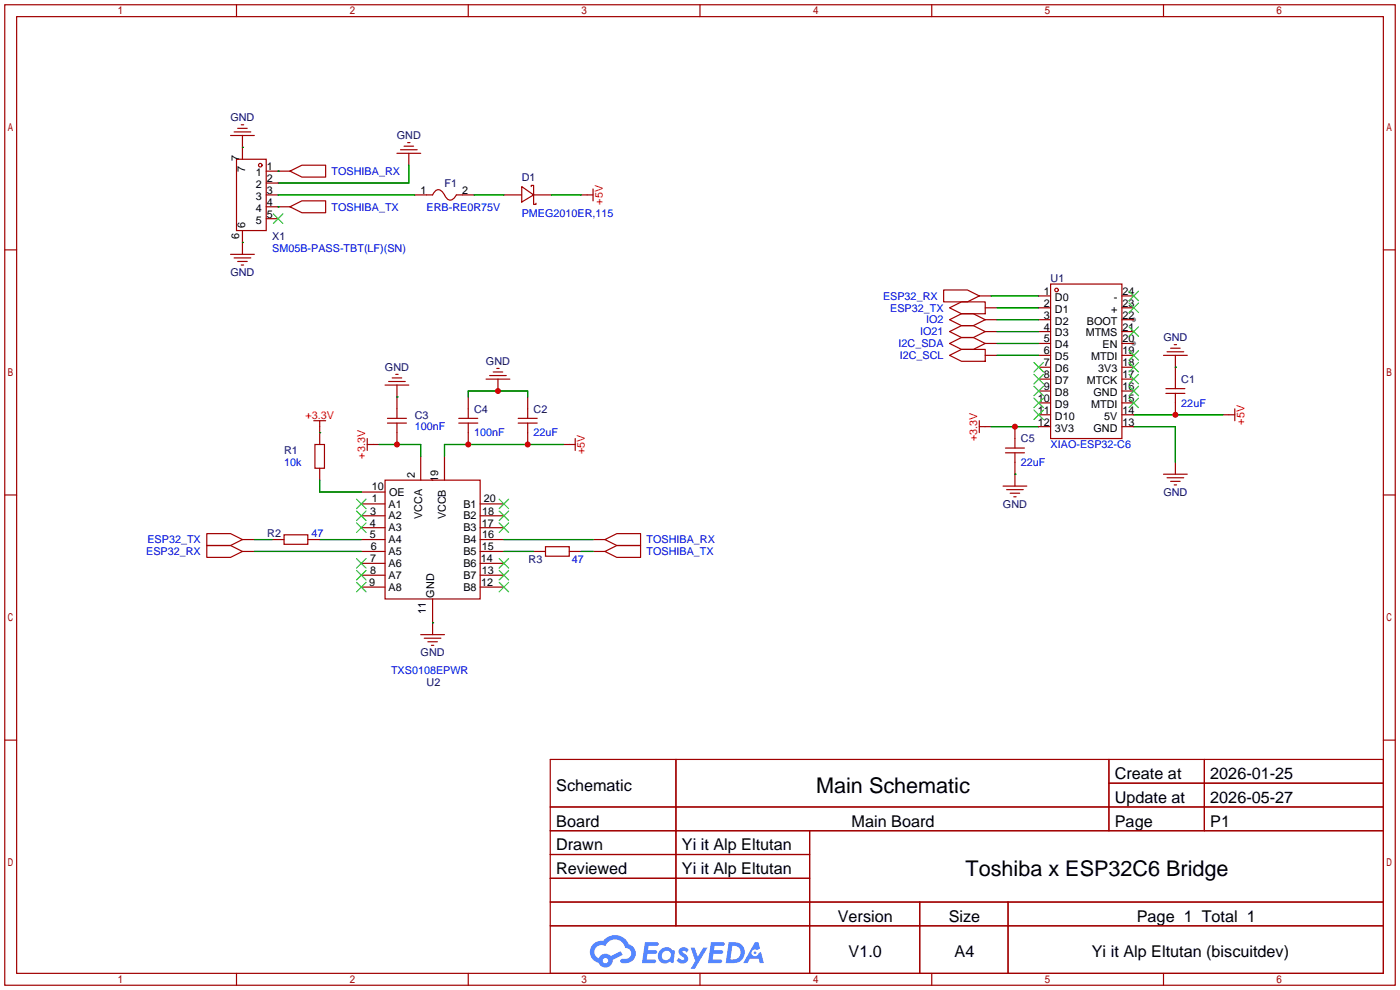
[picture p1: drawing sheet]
<svg xmlns="http://www.w3.org/2000/svg" width="299mm" height="212mm" viewBox="0 0 299 212" stroke-linecap="round" stroke-linejoin="round" font-family="sans-serif">
<g fill="#999">
<circle cx="242.3" cy="73.4" r=".51"/>
<circle cx="242.3" cy="68.3" r=".51"/>
</g>
<g fill="none" stroke="#a10000" stroke-width=".25">
<path d="M1 1h297.2v209.6h-297.2zM3.6 3.6h292.1v204.4h-292.1zM50.5 1v2.6M100.1 1v2.6M149.6 1v2.6M199.1 1v2.6M248.7 1v2.6M1 53.4h2.6M295.7 53.4h2.5M1 105.8h2.6M295.7 105.8h2.5M1 158.2h2.6"/>
<path d="M295.7 158.2h2.5M117.6 162.3h178.1v45.7h-178.1zM117.6 172.5h178.1M117.6 177.5h178.1M144.5 162.3v35.6M173 177.5v30.5M237 162.3v15.2M237 167.4h58.7M257.4 162.3v15.2M117.6 182.6h55.4M117.6 192.8h178.1M117.6 187.7h55.4"/>
<path d="M117.6 197.9h178.1M196.6 192.8v15.2M215.4 192.8v15.2M50.5 208v2.6M100.1 208v2.6M149.6 208v2.6M199.1 208v2.6M248.7 208v2.6"/>
</g>
<g fill="#5487ff">
<path d="M145.3 202.7a1.3 1.3 0 0 1 1.9 .3l-.4 .6a.54 .54 0 0 0-.9-.2l.1 .2a1.34 1.34 0 0 1 .9 1.8 1.47 1.47 0 0 1-2.3-.1l.5-.6 .8 .5a.31 .31 0 0 0 .4-.3 .31 .31 0 0 0-.3-.4 1.12 1.12 0 0 1-.7-1.8z"/>
<path d="M147.6 202.5h.9l.6 2 1.2-2h.9l-2.7 4.6h-.9l1-1.7z"/>
<path d="M137.8 201.4h1.7a1.31 1.31 0 0 1 1.2 .2 .4 .4 0 0 1-.3 .5l-1.8 .1-.1 .9h1.6a.4 .4 0 0 1 .4 .4 .4 .4 0 0 1-.5 .4h-1.6l-.2 1.2h1.4a.46 .46 0 0 1 .5 0 .46 .46 0 0 1 .1 .5l-.4 .2h-2.6z"/>
<path d="M151.9 201.4h1.7a1.32 1.32 0 0 1 1.2 .2 .39 .39 0 0 1-.3 .5l-1.8 .1-.1 .9h1.6a.4 .4 0 0 1 .4 .4 .4 .4 0 0 1-.4 .4h-1.7l-.2 1.2h1.4a.46 .46 0 0 1 .5 0 .46 .46 0 0 1 .1 .5l-.4 .2h-2.6z"/>
<path d="M161.3 201.4h.8l.3 1.3-.6 .4a.75 .75 0 0 0-1.1 .3 .75 .75 0 0 0 .5 1 .75 .75 0 0 0 .9-.7l.5-.2 .6 2.3h-.8l-.3-.9h-1.8l-.5 .9h-1z"/>
<path d="M155.7 201.4l-.6 4.4h1.5a2.27 2.27 0 0 0 2.6-2.2 2.27 2.27 0 0 0-2.7-2.2zM156.5 202.1a1.5 1.5 0 0 1 1.8 1.6 1.5 1.5 0 0 1-1.9 1.4h-.3z"/>
<path d="M141.2 203a1.6 1.6 0 0 0-.3 2.3 1.6 1.6 0 0 0 2.3 .2l.7 .3 .3-2.4-.1-.3-.5-.1a1.58 1.58 0 0 0-2.4 0zM141.8 203.5a.98 .98 0 0 1 1.6 .4 .98 .98 0 0 1-1.1 1.3 .94 .94 0 0 1-.9-.7 .94 .94 0 0 1 .4-1z"/>
<path d="M126.8 201.8a2.37 2.37 0 0 0 1.1 4 1.54 1.54 0 0 0 1.8 1 1.54 1.54 0 0 0 1.2-1.6l2.2-1.1-.5-.8-2 1a1.57 1.57 0 0 0-2.7 .5 1.5 1.5 0 0 1-.7-2.1 1.5 1.5 0 0 1 2.2-.5 2.23 2.23 0 0 1 2.3-1.4 2.23 2.23 0 0 1 2 1.8 1.16 1.16 0 0 1 1.2 1.1 1.16 1.16 0 0 1-1.1 1.2h-.7a.47 .47 0 0 0-.5 .4 .47 .47 0 0 0 .4 .5 2.17 2.17 0 0 0 2.5-.9 2.17 2.17 0 0 0-.3-2.7l-.8-.4a3.2 3.2 0 0 0-5.5-.7l-1.1 .1zM128.8 205.3a.6 .6 0 0 1 1.2 0 .6 .6 0 0 1-1.2 0z"/>
<circle cx="161.4" cy="203.6" r=".28"/>
</g>
<g fill="none" stroke="#a10000" stroke-width=".25">
<path d="M49.3 29h5.1M50 28.2h3.6M50.5 34h6.4v15.3h-6.4zM50.8 27.4h2M51.6 26.7h.5M51.8 29v5M56.9 36.6h5.1M56.9 39.1h2.5M62 36.6l2.5-1.3h5.1v2.5h-5.1zM84.8 32.8h5.1M85.6 32h3.6M86.4 31.2h2"/>
<path d="M87.1 30.5h.5M87.4 32.8v2.5M111.5 39.9l2.5 1.8-2.5 1.5zM113.5 39.9v-.3h.5v4.1h.6v-.3M49.3 54.4h5.1M50 55.1h3.6M50.8 55.9h2M51.6 56.6h.5M51.8 49.3v5.1M56.9 44.2h5.1M56.9 41.7h2.5M56.9 46.7h2.5"/>
<path d="M62 44.2l2.5-1.3h5.1v2.6h-5.1zM88.6 41.7h3.9l.4-.8a1.26 1.26 0 0 1 2.1 .8l.5 .7a1.26 1.26 0 0 0 2-.7h3.8M107.7 41.7h3.8M114 41.7h3.9M124.2 41.7h2.5M126.7 40.4v2.5M105.4 79.5h2M106.2 78.7h.5M201.7 62h5.1l2.5 1.2-2.5 1.3h-5.1zM202.9 65.8l2.6-1.3h5.1v2.6h-5.1zM202.9 68.3l2.6-1.2h2.5l2.6 1.2-2.6 1.3h-2.5zM202.9 70.9l2.6-1.3h2.5l2.6 1.3-2.6 1.2h-2.5z"/>
<path d="M202.9 73.4l2.6-1.3h2.5l2.6 1.3-2.6 1.3h-2.5zM202.9 75.9l2.6-1.2h5.1v2.5h-5.1zM209.3 63.2h2.5M210.6 65.8h2.5M210.6 68.3h2.5M210.6 70.9h2.5M210.6 73.4h2.5M210.6 75.9h2.5M222 65.8h2.5M222 63.2h2.5M222 68.3h2.5M222 70.9h2.5"/>
<path d="M222 73.4h2.5M222 75.9h2.5M222 78.5h2.5M224.5 60.7h15.3v33h-15.3zM239.8 65.8h2.5M239.8 63.2h2.5M239.8 68.3h2.5M239.8 70.9h2.5M239.8 73.4h2.5M239.8 75.9h2.5M239.8 78.5h2.5M248.7 75.9h5"/>
<path d="M249.4 75.2h3.6M250.2 74.4h2M251 73.7h.5M251.2 75.9v7.2M67.1 89.9h2.5M67.3 95h2v5.1h-2zM68.3 89.9v5.1M78.5 95h2.5M78.5 93.7v2.6M82.3 82.3h5.1M82.8 89.4h4.1M82.8 90.4h4.1"/>
<path d="M83.1 81.5h3.5M83.8 80.8h2.1M84.6 80h.5M84.8 82.3v7.1M84.8 90.4v4.6M89.9 97.5v5.1M95 97.5v5.1M98 89.4h4.1M98 90.4h4.1M100.1 84.8v4.6M100.1 90.4v4.6M103.9 81h5.1"/>
<path d="M104.6 80.3h3.6M106.4 81v2.6M110.7 89.4h4.1M110.7 90.4h4.1M112.8 84.8v4.6M112.8 90.4v4.6M120.4 95h2.5M122.9 93.7v2.6M209.3 91.2h2.5M209.3 89.9v2.6M214.9 96.8h4M214.9 95.8h4"/>
<path d="M216.9 91.2v4.6M216.9 96.8v7.1M222 88.6h2.5M222 91.2h2.5M222 81h2.5M222 83.6h2.5M222 86.1h2.5M239.8 88.6h2.5M239.8 91.2h2.5M239.8 81h2.5M239.8 83.6h2.5M239.8 86.1h2.5"/>
<path d="M249.2 83.1h4M249.2 84.1h4M251.2 84.1v4.5M251.2 98.8v2.5M261.4 88.6h2.5M263.9 87.4v2.5M44.2 114h5.1l2.5 1.3-2.5 1.3h-5.1zM44.2 116.6h5.1l2.5 1.3-2.5 1.2h-5.1zM51.8 115.3h2.6M51.8 117.9h2.6M58.2 115.3h2.5M60.7 114.3h5.1v2h-5.1z"/>
<path d="M65.8 115.3h2.5M68.3 100.1v2.5M77.2 107.7h5.1M77.2 110.2h5.1M77.2 112.8h5.1M77.2 115.3h5.1M77.2 117.9h5.1M77.2 105.2h5.1M82.3 102.6h20.3v25.4h-20.3zM102.6 107.7h5.1M102.6 110.2h5.1M102.6 112.8h5.1"/>
<path d="M102.6 115.3h5.1M102.6 117.9h5.1M114 117.9h2.6M116.6 116.8h5.1v2.1h-5.1zM121.7 117.9h2.5M126.7 115.3h2.6M126.7 117.9h2.6M129.3 115.3l2.5-1.3h5.1v2.6h-5.1zM129.3 117.9l2.5-1.3h5.1v2.5h-5.1zM214.4 103.9h5.1M215.1 104.6h3.6M215.9 105.4h2"/>
<path d="M216.7 106.2h.5M248.7 101.3h5M249.4 102.1h3.6M250.2 102.9h2M251 103.6h.5M77.2 120.4h5.1M77.2 122.9h5.1M77.2 125.5h5.1M89.9 135.6h5.1M90.7 136.4h3.5M91.4 137.2h2.1M92.2 137.9h.5"/>
<path d="M92.5 128v7.6M102.6 120.4h5.1M102.6 122.9h5.1M102.6 125.5h5.1"/>
<circle cx="55.6" cy="35.3" r=".38"/>
<circle cx="225.8" cy="62" r=".38"/>
</g>
<g fill="none" stroke="#008700" stroke-width=".25">
<path d="M51.8 31.5h.1M59.4 36.6h.1M87.4 35.3v3.8h-28M51.8 51.8h.1M59.4 44.2h.1M59.4 41.7h29.2M101.3 41.7h6.4M117.9 41.7h6.3M211.8 63.2h10.2M213.1 65.8h8.9M213.1 68.3h8.9M213.1 70.9h8.9"/>
<path d="M213.1 73.4h8.9M213.1 75.9h8.9M251.2 78.5h.1M68.3 92.5h.1M81 95h8.9v2.5M84.8 84.8h.1M100.1 84.8v-1.2h12.7v1.2M120.4 95h-25.4v2.5M211.8 91.2h10.2M242.3 88.6h19.1M242.3 91.2h8.9v7.6M54.4 115.3h3.8"/>
<path d="M54.4 117.9h22.8M68.3 102.6v2.6h8.9M68.3 115.3h8.9M107.7 115.3h19M107.7 117.9h6.3M124.2 117.9h2.5M216.9 101.3h.1M92.5 133.1h.1"/>
</g>
<g fill="none" stroke="#3c3" stroke-width=".25">
<path d="M58.4 45.7l2.1 2.1M60.5 45.7l-2.1 2.1M221 77.5l2 2M223 77.5l-2 2M241.3 77.5l2 2M241.3 74.9l2 2.1M241.3 69.8l2 2.1M241.3 64.8l2 2M241.3 62.2l2 2.1M243.3 62.2l-2 2.1M243.3 64.8l-2 2M243.3 77.5l-2 2"/>
<path d="M243.3 74.9l-2 2.1M243.3 69.8l-2 2.1M221 80l2 2M221 82.5l2 2.1M221 85.1l2 2M221 87.6l2 2.1M223 80l-2 2M223 82.5l-2 2.1M223 85.1l-2 2M223 87.6l-2 2.1M241.3 85.1l2 2M241.3 82.5l2 2.1"/>
<path d="M241.3 80l2 2M243.3 85.1l-2 2M243.3 82.5l-2 2.1M243.3 80l-2 2M76.2 106.7l2 2M76.2 109.2l2 2.1M76.2 111.8l2 2M76.2 119.4l2 2M78.2 106.7l-2 2M78.2 109.2l-2 2.1M78.2 111.8l-2 2M78.2 119.4l-2 2"/>
<path d="M106.7 119.4l2 2M106.7 111.8l2 2M106.7 109.2l2 2.1M106.7 106.7l2 2M108.7 119.4l-2 2M108.7 111.8l-2 2M108.7 109.2l-2 2.1M108.7 106.7l-2 2M76.2 121.9l2 2.1M76.2 124.5l2 2M78.2 121.9l-2 2.1M78.2 124.5l-2 2"/>
<path d="M106.7 124.5l2 2M106.7 121.9l2 2.1M108.7 124.5l-2 2M108.7 121.9l-2 2.1"/>
</g>
<g fill="#c00">
<circle cx="251.2" cy="88.6" r=".63"/>
<circle cx="216.9" cy="91.2" r=".63"/>
<circle cx="84.8" cy="95" r=".63"/>
<circle cx="100.1" cy="95" r=".63"/>
<circle cx="112.8" cy="95" r=".63"/>
<circle cx="106.4" cy="83.6" r=".63"/>
</g>
<g font-size="4.6">
<text x="174.4" y="169.4">Main Schematic</text>
<text x="206.4" y="187.2">Toshiba x ESP32C6 Bridge</text>
</g>
<g font-size="3.5">
<text x="238.3" y="166.5">Create at</text>
<text x="258.7" y="166.5">2026-01-25</text>
<text x="118.9" y="169.1">Schematic</text>
<text x="238.3" y="171.6">Update at</text>
<text x="258.7" y="171.6">2026-05-27</text>
<text x="118.9" y="176.7">Board</text>
<text x="182" y="176.7">Main Board</text>
<text x="238.3" y="176.7">Page</text>
<text x="258.7" y="176.7">P1</text>
<text x="118.9" y="181.8">Drawn</text>
<text x="145.7" y="181.8">Yi it Alp Eltutan</text>
<text x="118.9" y="186.8">Reviewed</text>
<text x="145.7" y="186.8">Yi it Alp Eltutan</text>
<text x="179.1" y="197">Version</text>
<text x="202.8" y="197">Size</text>
<text x="243" y="197">Page 1 Total 1</text>
<text x="181.4" y="204.6">V1.0</text>
<text x="204" y="204.6">A4</text>
<text x="233.3" y="204.6">Yi it Alp Eltutan (biscuitdev)</text>
</g>
<g font-size="2.3" fill="#000080">
<text x="49.3" y="26">GND</text>
<text x="84.8" y="29.8">GND</text>
<text x="95" y="39.9">F1</text>
<text x="111.5" y="38.7">D1</text>
<text x="58.2" y="51.4">X1</text>
<text x="49.3" y="59">GND</text>
<text x="224.5" y="60.2">U1</text>
<text x="248.6" y="72.9">GND</text>
<text x="82.3" y="79.3">GND</text>
<text x="103.9" y="78">GND</text>
<text x="252.5" y="81.8">C1</text>
<text x="88.6" y="89.5">C3</text>
<text x="101.3" y="88.2">C4</text>
<text x="114" y="88.2">C2</text>
<text x="218.2" y="94.5">C5</text>
<text x="60.7" y="97.1">R1</text>
<text x="248.6" y="106">GND</text>
<text x="214.4" y="108.5">GND</text>
<text x="57.1" y="114.7">R2</text>
<text x="113" y="120.4">R3</text>
<text x="89.9" y="140.3">GND</text>
<text x="91.2" y="146.6">U2</text>
</g>
<g font-size="2.3">
<text x="51.1" y="34.4" transform="rotate(-90 51.1 34.4)">7</text>
<text x="52.4" y="36.7" transform="rotate(-90 52.4 36.7)">7</text>
<text x="54.7" y="37.6">1</text>
<text x="54.7" y="40.2">2</text>
<text x="57" y="36.3">1</text>
<text x="57" y="38.9">2</text>
<text x="57" y="41.4">3</text>
<text x="89.9" y="41.4">1</text>
<text x="98.8" y="41.4">2</text>
<text x="54.7" y="42.7">3</text>
<text x="54.7" y="45.2">4</text>
<text x="54.7" y="47.8">5</text>
<text x="57" y="44">4</text>
<text x="57" y="46.5">5</text>
<text x="51.1" y="51.2" transform="rotate(-90 51.1 51.2)">6</text>
<text x="52.4" y="48.8" transform="rotate(-90 52.4 48.8)">6</text>
<text x="223.1" y="63">1</text>
<text x="223.1" y="65.6">2</text>
<text x="225.5" y="64.3">D0</text>
<text x="238.1" y="64.3">-</text>
<text x="239.9" y="65.6">23</text>
<text x="239.9" y="63">24</text>
<text x="223.1" y="68.1">3</text>
<text x="223.1" y="70.6">4</text>
<text x="225.5" y="66.8">D1</text>
<text x="225.5" y="69.4">D2</text>
<text x="225.5" y="71.9">D3</text>
<text x="232" y="71.9">MTMS</text>
<text x="232.3" y="69.4">BOOT</text>
<text x="237.5" y="66.8">+</text>
<text x="239.9" y="70.6">21</text>
<text x="239.9" y="68.1">22</text>
<text x="223.1" y="73.2">5</text>
<text x="223.1" y="75.7">6</text>
<text x="225.5" y="74.4">D4</text>
<text x="225.5" y="77">D5</text>
<text x="233.2" y="77">MTDI</text>
<text x="235.6" y="74.4">EN</text>
<text x="239.9" y="75.7">19</text>
<text x="239.9" y="73.2">20</text>
<text x="223.1" y="78.3">7</text>
<text x="223.1" y="80.8">8</text>
<text x="223.1" y="83.3">9</text>
<text x="225.5" y="79.5">D6</text>
<text x="225.5" y="82.1">D7</text>
<text x="232.3" y="82.1">MTCK</text>
<text x="234.7" y="79.5">3V3</text>
<text x="239.9" y="83.3">16</text>
<text x="239.9" y="80.8">17</text>
<text x="239.9" y="78.3">18</text>
<text x="221.8" y="85.9">10</text>
<text x="221.8" y="88.4">11</text>
<text x="225.5" y="84.6">D8</text>
<text x="225.5" y="87.1">D9</text>
<text x="225.5" y="89.7">D10</text>
<text x="233.2" y="87.1">MTDI</text>
<text x="233.7" y="84.6">GND</text>
<text x="236" y="89.7">5V</text>
<text x="239.9" y="88.4">14</text>
<text x="239.9" y="85.9">15</text>
<text x="221.8" y="91">12</text>
<text x="225.5" y="92.2">3V3</text>
<text x="233.7" y="92.2">GND</text>
<text x="239.9" y="91">13</text>
<text x="79.4" y="107.3">1</text>
<text x="79.5" y="104.8">10</text>
<text x="83.2" y="106">OE</text>
<text x="88.7" y="102.2" transform="rotate(-90 88.7 102.2)">2</text>
<text x="93.7" y="103" transform="rotate(-90 93.7 103)">19</text>
<text x="103.4" y="107.4">20</text>
<text x="79" y="112.6">4</text>
<text x="79.1" y="110">3</text>
<text x="83.1" y="108.5">A1</text>
<text x="83.1" y="111">A2</text>
<text x="83.1" y="113.6">A3</text>
<text x="90.2" y="110.9" transform="rotate(-90 90.2 110.9)">VCCA</text>
<text x="95.3" y="111" transform="rotate(-90 95.3 111)">VCCB</text>
<text x="99" y="113.6">B3</text>
<text x="99" y="111">B2</text>
<text x="99" y="108.5">B1</text>
<text x="103" y="112.5">17</text>
<text x="103.1" y="110">18</text>
<text x="79" y="115.1">5</text>
<text x="79.2" y="117.6">6</text>
<text x="83.1" y="116.1">A4</text>
<text x="83.1" y="118.6">A5</text>
<text x="99" y="118.6">B5</text>
<text x="99" y="116.1">B4</text>
<text x="103" y="117.6">15</text>
<text x="103.1" y="115.1">16</text>
<text x="78.9" y="125.1">9</text>
<text x="79.1" y="120.2">7</text>
<text x="79.1" y="122.7">8</text>
<text x="83.1" y="121.2">A6</text>
<text x="83.1" y="123.7">A7</text>
<text x="99" y="123.7">B7</text>
<text x="99" y="121.2">B6</text>
<text x="102.8" y="120.2">14</text>
<text x="102.9" y="125.1">12</text>
<text x="103" y="122.7">13</text>
<text x="83.1" y="126.3">A8</text>
<text x="91" y="131.2" transform="rotate(-90 91 131.2)">11</text>
<text x="92.8" y="127.7" transform="rotate(-90 92.8 127.7)">GND</text>
<text x="99" y="126.3">B8</text>
</g>
<g font-size="2.3" fill="#00f">
<text x="70.9" y="37.4">TOSHIBA_RX</text>
<text x="70.9" y="45">TOSHIBA_TX</text>
<text x="91.2" y="45">ERB-RE0R75V</text>
<text x="111.5" y="46.3">PMEG2010ER,115</text>
<text x="58.2" y="53.9">SM05B-PASS-TBT(LF)(SN)</text>
<text x="188.7" y="64.1">ESP32_RX</text>
<text x="190.3" y="66.6">ESP32_TX</text>
<text x="196.7" y="71.7">IO21</text>
<text x="198" y="69.1">IO2</text>
<text x="192.1" y="74.2">I2C_SDA</text>
<text x="192.3" y="76.8">I2C_SCL</text>
<text x="252.5" y="86.9">22uF</text>
<text x="88.6" y="92">100nF</text>
<text x="101.3" y="93.3">100nF</text>
<text x="114" y="93.3">22uF</text>
<text x="224.5" y="95.8">XIAO-ESP32-C6</text>
<text x="60.7" y="99.6">10k</text>
<text x="218.2" y="99.6">22uF</text>
<text x="31.2" y="118.7">ESP32_RX</text>
<text x="31.5" y="116.1">ESP32_TX</text>
<text x="66.6" y="114.7">47</text>
<text x="138.2" y="116.1">TOSHIBA_RX</text>
<text x="138.2" y="118.7">TOSHIBA_TX</text>
<text x="122.2" y="120.4">47</text>
<text x="83.6" y="144.1">TXS0108EPWR</text>
</g>
<g font-size="2.3" fill="#f00">
<text x="128.8" y="43.7" transform="rotate(-90 128.8 43.7)">+5V</text>
<text x="65.3" y="89.5">+3.3V</text>
<text x="208.8" y="94.2" transform="rotate(-90 208.8 94.2)">+3.3V</text>
<text x="266" y="90.7" transform="rotate(-90 266 90.7)">+5V</text>
<text x="78" y="98" transform="rotate(-90 78 98)">+3.3V</text>
<text x="125" y="97.1" transform="rotate(-90 125 97.1)">+5V</text>
</g>
</svg>
